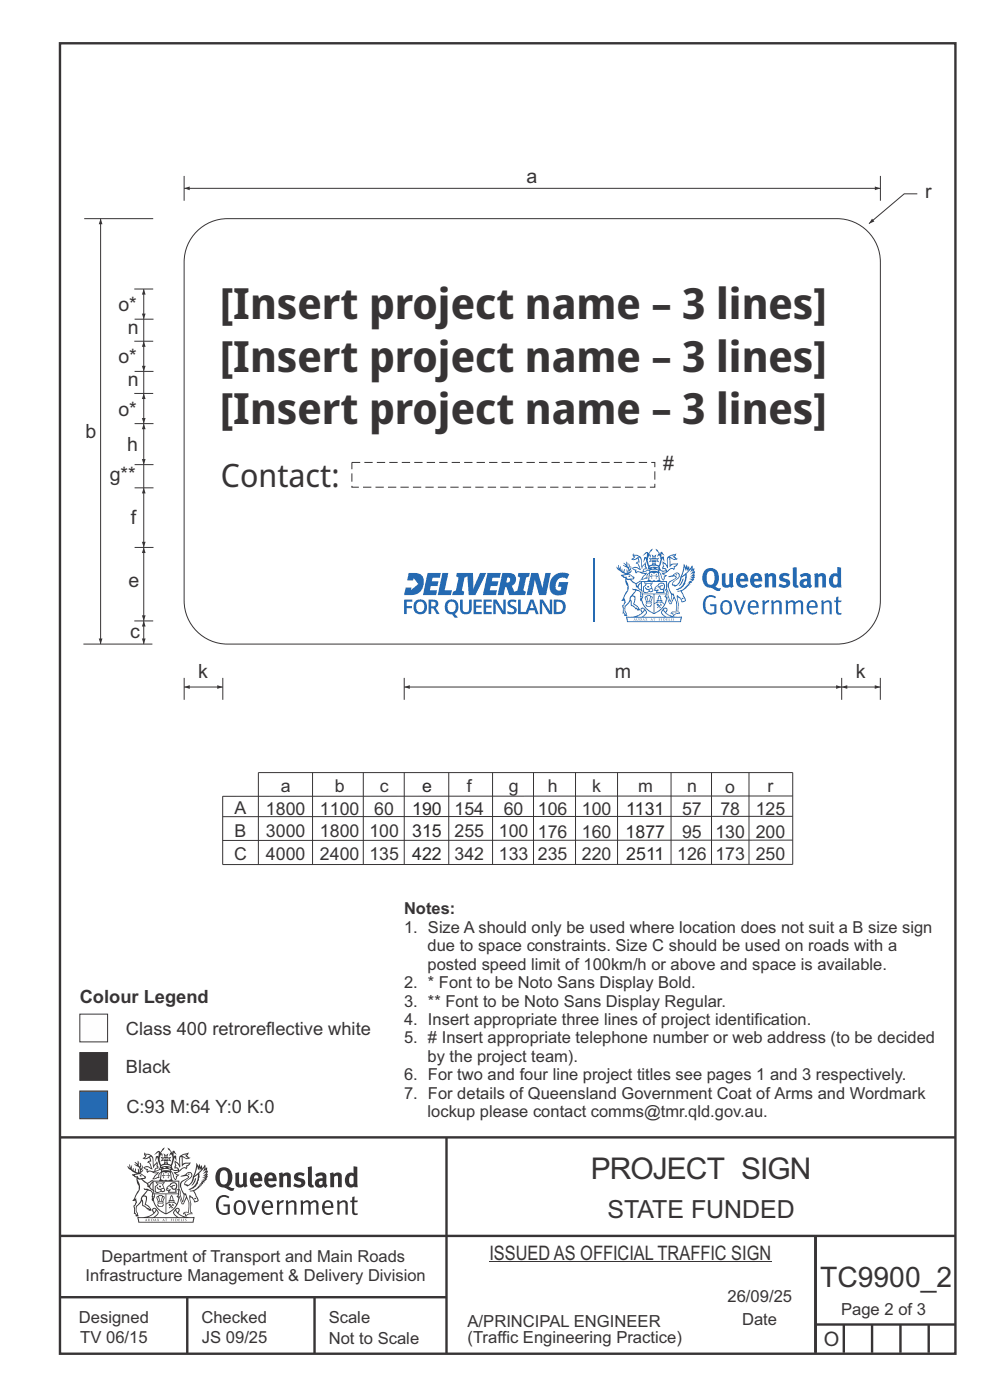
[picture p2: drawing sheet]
<svg xmlns="http://www.w3.org/2000/svg" width="210mm" height="297mm" viewBox="0 0 210 297" stroke-linecap="round" stroke-linejoin="round" font-family="sans-serif">
<g fill="none" stroke="#373435" stroke-width=".51">
<path d="M12.7 9.2h190v278h-190zM12.7 241.3h190M94.7 241.4v45.8M12.7 275.2h82M12.7 262.2h190.1M39.7 275.2v12M66.7 275.2v12M173 262.1v24.9M173 281h29.6M179 281v6M185 281v6M191 281v6"/>
<path d="M197 281v6"/>
</g>
<g fill="#373435">
<path d="M47 248.4a2.55 2.55 0 0 0 0 2.7l.3 .2a.81 .81 0 0 0 1-1v-.5a1.04 1.04 0 0 0-1.1-1.5zM46.3 248.1a1.82 1.82 0 0 1 2.1-.2 1.82 1.82 0 0 1 .9 1.8 2.29 2.29 0 0 1-.8 2l.7 .3h.5l-.2 .6a2.87 2.87 0 0 1-2-.7 2.12 2.12 0 0 1-1.7-3.1z" fill-rule="evenodd"/>
<path d="M49.9 248.9l.8-.2v2a.46 .46 0 0 0 .3 .6 .46 .46 0 0 0 .6-.3v-2.1l.7-.2v2.4l.2 .5-.5 .3-.3-.3a1.02 1.02 0 0 1-1.2 .3 1.02 1.02 0 0 1-.6-1.1z" fill-rule="evenodd"/>
<path d="M54 249.5l-.1 .5h.9a.49 .49 0 0 0-.2-.6 .49 .49 0 0 0-.6 .1zM53.4 249.1a1.34 1.34 0 0 1 1.6-.2 1.34 1.34 0 0 1 .6 1.5v.2h-1.7a.77 .77 0 0 0 .5 .8 .77 .77 0 0 0 .9-.4l.3 .5a1.59 1.59 0 0 1-2 .2 1.59 1.59 0 0 1-.5-2.1z" fill-rule="evenodd"/>
<path d="M57 249.5l-.1 .5h1a.49 .49 0 0 0-.2-.6 .49 .49 0 0 0-.7 .1zM56.4 249.1a1.34 1.34 0 0 1 1.6-.2 1.34 1.34 0 0 1 .7 1.5v.2h-1.8a.77 .77 0 0 0 .5 .8 .77 .77 0 0 0 .9-.4l.4 .5a1.59 1.59 0 0 1-2.1 .2 1.59 1.59 0 0 1-.5-2.1z" fill-rule="evenodd"/>
<path d="M59.2 248.9l.7-.2 .1 .4a.95 .95 0 0 1 1-.3 .95 .95 0 0 1 .7 .8v2.3h-.8v-2.3a.46 .46 0 0 0-.8 .1v2.2h-.8z" fill-rule="evenodd"/>
<path d="M62.6 249.1a1.75 1.75 0 0 1 2-.1l-.2 .5-.6-.2a.43 .43 0 0 0-.6 .3l.4 .3a1.04 1.04 0 0 1 1.2 1.1 1.04 1.04 0 0 1-1.4 1l-1.2-.4 .3-.6 1 .4 .4-.4a.88 .88 0 0 0-1-.5l-.4-.2-.1-.4z" fill-rule="evenodd"/>
<path d="M65.3 247.6l.8-.2 .1 3.8 .3 .2 .1 .4a.88 .88 0 0 1-1 0 .88 .88 0 0 1-.3-1z" fill-rule="evenodd"/>
<path d="M67.8 250.6a.43 .43 0 0 0-.1 .7 .43 .43 0 0 0 .7-.1v-.7zM66.8 249.1a1.7 1.7 0 0 1 2.4 .1v1.9l.3 .4-.4 .5-.5-.4a1.03 1.03 0 0 1-1.7-.1 1.03 1.03 0 0 1 .8-1.5h.7v-.4a.8 .8 0 0 0-1.2 .1z" fill-rule="evenodd"/>
<path d="M70 248.9l.7-.2 .1 .4a.95 .95 0 0 1 1-.3 .95 .95 0 0 1 .7 .8v2.3h-.8v-2.3a.46 .46 0 0 0-.8 .1v2.2h-.8z" fill-rule="evenodd"/>
<path d="M74.3 249.5a1.48 1.48 0 0 0 0 1.7h.5l.2-.1v-1.5l-.3-.2zM75 247.4l.8 .1 .1 4.4h-.7l-.1-.2a1.26 1.26 0 0 1-1.4 0 1.26 1.26 0 0 1-.5-1.3 1.29 1.29 0 0 1 .4-1.4 1.29 1.29 0 0 1 1.4-.1z" fill-rule="evenodd"/>
<path d="M46.4 253.9a1.72 1.72 0 0 1 2.3 0l-.3 .3a1.24 1.24 0 0 0-1.4-.2 1.24 1.24 0 0 0-.6 1.4 1.49 1.49 0 0 0 1.2 1.9l.7-.1v-1.3h-.8l-.1-.4h1.3v1.9a1.93 1.93 0 0 1-2.2 0 1.93 1.93 0 0 1-.7-2.2l.2-.8z" fill-rule="evenodd"/>
<path d="M50.4 255.1a1.65 1.65 0 0 0 .2 2.2 .99 .99 0 0 0 1-1.4 .78 .78 0 0 0-.4-.8 .78 .78 0 0 0-.8 0zM50 254.9a1.33 1.33 0 0 1 1.6-.1 1.33 1.33 0 0 1 .5 1.4 1.31 1.31 0 0 1-1.3 1.6 1.31 1.31 0 0 1-1.2-1.6v-.6z" fill-rule="evenodd"/>
<path d="M52.5 254.7l.4-.1 .9 2.6 .8-2.5h.5l-1.1 3h-.5z" fill-rule="evenodd"/>
<path d="M56.3 255.2l-.2 .7h1.3a.7 .7 0 0 0-.3-.8 .7 .7 0 0 0-.8 .1zM55.9 255a1.22 1.22 0 0 1 1.5-.2 1.22 1.22 0 0 1 .5 1.5h-1.8a.93 .93 0 0 0 .5 1 .93 .93 0 0 0 1.1-.2l.2 .3a1.43 1.43 0 0 1-1.8 .1 1.43 1.43 0 0 1-.6-1.7z" fill-rule="evenodd"/>
<path d="M58.7 254.7l.4-.1 .1 .5 .4-.4 .6-.1-.2 .5a.66 .66 0 0 0-.8 .7v1.9h-.4z" fill-rule="evenodd"/>
<path d="M60.6 254.7l.4-.1 .1 .5a.94 .94 0 0 1 1-.5 .94 .94 0 0 1 .8 .8v2.3h-.5l-.1-2.5a.81 .81 0 0 0-1.2 .3v2.2h-.4z" fill-rule="evenodd"/>
<path d="M63.7 254.7l.5-.1 .1 .5 .4-.3a.78 .78 0 0 1 1.1 .3 .9 .9 0 0 1 1-.5 .9 .9 0 0 1 .8 .8v2.3h-.5l-.1-2.5a.67 .67 0 0 0-1.1 .3v2.2h-.5v-2.4l-.4-.3-.7 .4v2.3h-.5z" fill-rule="evenodd"/>
<path d="M69 255.2l-.1 .7h1.3a.7 .7 0 0 0-.3-.8 .7 .7 0 0 0-.9 .1zM68.7 255a1.22 1.22 0 0 1 1.5-.2 1.22 1.22 0 0 1 .5 1.5h-1.8a.93 .93 0 0 0 .4 1 .93 .93 0 0 0 1.2-.2l.1 .3a1.44 1.44 0 0 1-1.7 .1 1.44 1.44 0 0 1-.6-1.7z" fill-rule="evenodd"/>
<path d="M71.4 254.7l.5-.1 .1 .5a.94 .94 0 0 1 1-.5 .94 .94 0 0 1 .8 .8v2.3h-.5l-.1-2.5a.81 .81 0 0 0-1.2 .3v2.2h-.4z" fill-rule="evenodd"/>
<path d="M74.7 253.9l.5-.1v.9h.7l-.1 .3h-.6v2.2l.1 .2h.5l.1 .3a.75 .75 0 0 1-1.2-.6v-2.1h-.4v-.3h.4z" fill-rule="evenodd"/>
<path d="M30.8 244.9l1.1 .3-.9 .5h-.4l.6-.5zM31.8 245.4h.2a2.44 2.44 0 0 1 .4 1.9l.1 .5 .7-1-.1 .6 .3 .3a.57 .57 0 0 0-.6 .7l-1-.1-.5 .2 .2-.5-.8-.3 .7-.1 .9 .5 .1-.1-.6-1.3-.2-.2h.5zM30.7 244.4l-.1 .5 .2 .4-.6 .4a1.04 1.04 0 0 0 1.4-.1l.2 .6-.3 .1-.2 .4a.94 .94 0 0 1 .8 1.1l-.2-.1a1.16 1.16 0 0 0-1.5-.1l.3 .4 .4 .2 .1 .5 .2 .1 .1-.2a.94 .94 0 0 1 1.1 .2l.8 .1-1.2 1.2a1.13 1.13 0 0 0 1.2-.2l.4-.1-.1-.4 .5-.8a.83 .83 0 0 0-.6 1.1l-.3-.1-.7 .4 1.1-1.4-.5 .1-.5-.1 1.3-.5-.1-.1-.9 .4v-.3l.2-.2 .3 .1 .1-.3-.2-.4v-.6l-.1-.4-.7 1v-.7a1.42 1.42 0 0 0-1.6-1.8z" fill-rule="evenodd"/>
<path d="M38.5 245.2l.5-.2 .7-.1-.6 .3 .8 .5h-.3zM38.3 245.5l.2-.1 .1 2a1.69 1.69 0 0 1 1.6-.6l-.8 .5 .1 .5a1.1 1.1 0 0 0-1.5 .6l-.1-.5-.2-.2h-.5l.3-.4-.3-.7a1.42 1.42 0 0 1 .8 1.1l.2-.1zM37.1 246.2l.1 1-.2 .3 .1 .4h.5l.1 .2a.96 .96 0 0 1-1.1-.1l-.1 .1a1.06 1.06 0 0 0 1.3 .2v.1a.72 .72 0 0 1-1 .2l.3 .5 .6 .2-.4 .2-.1 .6-.2-.3-.4-1.1-.4-.4 .4 .9a1.54 1.54 0 0 0 .7 1.2l.2-.3a.58 .58 0 0 1 .4-.8l.2-.1h-.3l-.5-.3 .9-.5a.93 .93 0 0 1 1.2-.5v.2l.2-.2 .1-.5a.99 .99 0 0 0 .7-.8l-1.3 .1-.3 .2-.1-1.4 .9 .4 .9-.3h-.4l-.5-.4 .4-.7-.6 .2a1.46 1.46 0 0 0-1.4 2.1v.4l-.2-.4z" fill-rule="evenodd"/>
<path d="M35.6 248.9l.2 .1-.1 .3 .4 .1h-.4v.6l-.1-.6h-.3l.3-.1z" fill-rule="evenodd"/>
<path d="M34.6 248.9l.2 .1v.3l.3 .1h-.3l-.1 .6v-.6h-.4l.4-.1z" fill-rule="evenodd"/>
<path d="M34.3 248.8a.57 .57 0 0 1 .9 .2 .57 .57 0 0 1 .9-.2l.2 1.4h-.2a.57 .57 0 0 1-.9 0 .69 .69 0 0 1-1.1 0zM34.2 248.1l-.3 2.1-.2 .4h3l-.2-.4-.3-2.1h-.2v.2l-.8-.1-.8 .1v-.2z" fill-rule="evenodd"/>
<path d="M34.2 252.4a.3 .3 0 0 0 .6 0 .3 .3 0 0 0-.6 0zM33.3 250.9l.3 .3-.3 .4a.79 .79 0 0 0 0 1.3l.8-.2-.1-.3a.55 .55 0 0 1-.7-.6l.1-.1 .2 .3 .3 .2 .8-.2-.4-.7 .4-.4-.7 .2zM33 250.7l1.1 .2 .9-.2-.4 .6 .4 1.2a.56 .56 0 0 1-.8 .3l-.2 .1a.73 .73 0 0 1-.9 .1 .73 .73 0 0 1-.3-1v-.4l.6-.4z" fill-rule="evenodd"/>
<path d="M35.6 251.8l.7-.4a.58 .58 0 0 1 1-.1 .58 .58 0 0 1-.4 .9l-.3-.3a.43 .43 0 0 1 .6-.4 .57 .57 0 0 0-.8 .2l-.2-.1-.3 .1 .4 .2a.55 .55 0 0 0 .9 .4v.5h-1.3l.3-.4-.1-.1-.6 .1 .2-.3-.2-.1zM35.4 251.8l-.1 .2a.39 .39 0 0 0 .2 .6h.3l-.2 .4h1.9l-.1-.8a.86 .86 0 0 0-.1-1.3 .86 .86 0 0 0-1.3 .4z" fill-rule="evenodd"/>
<path d="M36 254.8h.8v.2h-.8zM36.4 253.8l.2 .8h-.4zM36.4 253.5l-.3 .5-.1 .6h-.2v.4l-.7 .4 .2 .1a1.48 1.48 0 0 1 2.1 .2l.2-.1-.6-.5v-.5h-.2l-.1-.6z" fill-rule="evenodd"/>
<path d="M35.8 255.4l.4 .1 .1 .3 .3-.2-.2-.2a.38 .38 0 0 1 .5 .5l-.2-.2-.3 .2 .3 .2-.3 .3-.1-.4-.4 .4-.1-.2 .4-.3-.1-.1-.2 .1z" fill-rule="evenodd"/>
<path d="M34.5 254h.2v.2l-.2 .6h-.2zM33.6 255.3h.9v.2a.55 .55 0 0 1-.8 .4v-.2l-.2-.1zM33.4 254h.2l.2 .8h-.2zM33.6 255l.8-.1 .1 .2h-.8zM33.8 253.7h.5l-.2 1.1h-.1zM33.3 253.8l-.1 .3 .3 1.1a.48 .48 0 0 0-.1 .6 .48 .48 0 0 0 .5 .2h.5a.49 .49 0 0 0 .2-.8l.3-1.1-.1-.3a1.42 1.42 0 0 0-1.5 0z" fill-rule="evenodd"/>
<path d="M33.7 251.5l.4 .1 .1 .3h-.3z" fill-rule="evenodd"/>
<path d="M41.3 250.1l.3-.2-.2 .8-.6 .8h-.2l.5-.7z" fill-rule="evenodd"/>
<path d="M39.7 249l.3-.2 .5 .2a.88 .88 0 0 1-.6 1.1 1.22 1.22 0 0 0-.8 1.3l.5 .2a.72 .72 0 0 0 .9-.4l.5-.8 .2-.6 .8-.6v.2a2.85 2.85 0 0 1-2 2.9l.1 .1a2.13 2.13 0 0 0 1.9-1.5v-.3a2.01 2.01 0 0 0 .3-1.7l1.1-1.3-.4 1 .7-.5-.7 1 .8-.4-.8 .8 .7-.2-.9 .6 .8-.1-.8 .4h.7l-.8 .3 .3 .2h-.4l.2 .3h-.4l.2 .3h-.4l.1 .2h-.1a2.16 2.16 0 0 1-2 1.1l.1 .2 .4-.1a.76 .76 0 0 1 .7 .8l.5 1.2-.6 .2a1.45 1.45 0 0 0-1.1-1.3l.2 1.8-.1 1.8 .4 .3a1.07 1.07 0 0 0-1.2 .4v-.3l-.5-.2a.87 .87 0 0 1 1.1-.1v-.7a4.4 4.4 0 0 0-.6-3.1l-.1-.3h-.2a2.16 2.16 0 0 1-.7-2.2l.3-.4 1.2-.7a.55 .55 0 0 0-.4-.8zM37.8 252.4a.76 .76 0 0 1 .3 1.1l.6 1.6 .4-1.7 .2 .1a.61 .61 0 0 1-.1 .9l-.3 .8-.2 .1-.7-1.6-.3 .1a1.18 1.18 0 0 0 .1-1.4zM41.8 247.5l.2 .7 .3-.5v.6l.4-.5a1.9 1.9 0 0 1-1.2 1.4l-.3 .3zM38.2 249.6l1.4-.2 .2 .2v.3l-.5 .2a1.26 1.26 0 0 0-.9 1.9l.2 .7a1.84 1.84 0 0 1 .1 2.1l-.4-1.4a.96 .96 0 0 0-.4-1.2l-.4 .2a.78 .78 0 0 1 0 1.3l.1 .3h.4l.4 1.1a.38 .38 0 0 0 .2 .4 .38 .38 0 0 0 .4-.1l.6-1.2a2.94 2.94 0 0 1 .4 2.5l-.1 .4h-.8l-.3 .4v.2l.4-.1 .1 .4 .2 .1a1.02 1.02 0 0 1 1.3-.5v-.4l-.3-.1 .1-1.8-.3-1.3h.1a1.14 1.14 0 0 1 .8 1 .63 .63 0 0 0 .8-.2 .63 .63 0 0 0-.2-.9l-.6-1.2 .9-.6 .2-.4h.3l-.1-.2h.4l-.1-.3h.3l-.1-.3 .5-.1-.2-.2 .6-.4v-.2h-.2l.4-.5h-.3l.3-.5-.4 .1 .4-.5v-.3l-.3 .2 .2-.7-.1-.2-.4 .3v-.8l-.6 .8-.2-.8-.2 .5-.3-.7-.1 .6-.5-.8-.1 1.4-.6 1.8a1.81 1.81 0 0 1-1 1.5l-.6-.2a1.75 1.75 0 0 1 1.1-1.2 .75 .75 0 0 0 .1-1.3 .75 .75 0 0 0-1.2 .4z" fill-rule="evenodd"/>
<path d="M41.2 254.1h.3l.2 .2-.4 .1z" fill-rule="evenodd"/>
<path d="M29.4 258.4h11.6l-.1 .8h-11.4zM31.3 258.2l.5-.1a2.48 2.48 0 0 0 1.4-1.3l.3 .5-.5 .6-.5 .3zM32.5 256.6l.3-.2 .2 .1-.3 .7zM37.2 256.8a2.65 2.65 0 0 0 1.8 1.4h-1.1l-.5-.3-.5-.6zM37.4 256.5l.2-.1 .3 .2-.3 .6zM29.2 258.2l.1 1.2h11.8l.2-1.1-.2-.1a4.1 4.1 0 0 1-3.3-.9l.3-.4-.1-.6a1.06 1.06 0 0 0-1.3 1l.2 .4 .6 .5h-4.7l.3-.1a.84 .84 0 0 0 .6-.8 .84 .84 0 0 0-.5-.8l-.3-.2h-.5l-.1 .6 .3 .4a4.2 4.2 0 0 1-3.4 .9z" fill-rule="evenodd"/>
<path d="M31 258.7l.1 .2h-.2zM31 258.5l-.3 .6 .4-.2 .2 .2z" fill-rule="evenodd"/>
<path d="M31.3 258.6h.3v.4a.25 .25 0 0 0 .2-.1 .25 .25 0 0 0-.1-.3h.1a.29 .29 0 0 1 0 .4 .29 .29 0 0 1-.4 0 .29 .29 0 0 1 0-.4z" fill-rule="evenodd"/>
<path d="M32.2 258.6a.22 .22 0 0 1 .3 .2 .22 .22 0 0 1-.3 .2zM32 258.6l.1 .4a.33 .33 0 0 0 .4 0 .33 .33 0 0 0 0-.4 .33 .33 0 0 0-.5 0z" fill-rule="evenodd"/>
<path d="M32.9 258.7l.1 .2h-.2zM32.9 258.5l-.2 .6 .3-.2 .2 .2z" fill-rule="evenodd"/>
<path d="M33.3 258.6h.2l.1 .1 .2-.1-.2 .2 .2 .3-.3-.3-.1 .3h-.1l.2-.3z" fill-rule="evenodd"/>
<path d="M34.7 258.7l.1 .2h-.2zM34.7 258.5l-.3 .6 .4-.2 .2 .2z" fill-rule="evenodd"/>
<path d="M35 258.5h.5l-.2 .1v.5h-.2l.1-.5z" fill-rule="evenodd"/>
<path d="M36.2 258.6l.3-.1-.1 .1v.2h.1h-.1v.3h-.2z" fill-rule="evenodd"/>
<path d="M36.7 258.6h.2v.5h-.2z" fill-rule="evenodd"/>
<path d="M37.3 258.6a.22 .22 0 0 1 .3 .2 .22 .22 0 0 1-.3 .2zM37.1 258.6v.4a.33 .33 0 0 0 .5 0 .33 .33 0 0 0 0-.4 .33 .33 0 0 0-.5 0z" fill-rule="evenodd"/>
<path d="M37.8 258.6l.4-.1-.2 .1v.2h.1h-.1v.2l.2 .1h-.4z" fill-rule="evenodd"/>
<path d="M38.4 258.6h.2l-.1 .4 .2 .1h-.3z" fill-rule="evenodd"/>
<path d="M38.9 258.6h.2v.5h-.2z" fill-rule="evenodd"/>
<path d="M39.3 258.6h.2h-.1l.2 .3-.2 .2-.1-.1v-.1l.2 .1z" fill-rule="evenodd"/>
<path d="M34.2 247.4a1.51 1.51 0 0 1 2 .2 2.67 2.67 0 0 0-2.1 0zM35.7 247.6l.4 .1 .1 .3-.4-.1zM34.6 247.6h.5l.1 .2h-.4zM34 247.8l.3 .2h-.3zM34.9 246.9l.3-.2 .3 .2zM34.9 245.6l.2 .1v.3h-.2zM35 245.1l.2 .2 .2-.2-.1 .3h-.2zM35.1 246.3h.2l.1 .4-.2-.2-.2 .2zM35.3 245.7l.2-.1v.4h-.2zM34.4 245.7h.3l.1 .3-.4 .1 .2-.2zM35.7 245.7h.3l-.2 .2 .2 .2-.4-.1zM32.7 244.9l1-.5-.1 1-.2-.2-.3 .2-.3 1.1 .5-1 .3 .9a1.84 1.84 0 0 1 .2 1.7l.4 .1a2.48 2.48 0 0 1 2.2 0l.2-.2-.2-.7 .7-1.8 .4 .7-.2-1-.2-.1-.2 .3v-.9l.6 .4-.6-.8-.3 .1-.1 .4-.5-.9-.5-.3 .2 .5 .6 .5-.5 .8 .4-.4a2.06 2.06 0 0 1 0 2.3l-.5-.2-.2-.6 .1-.1 .8 .2-.4-.5 .4-.5-.7 .2-.2-.2 .2-.7-.5 .4-.5-.4 .2 .7-.2 .2-.7-.2 .4 .5-.4 .5 .8-.2 .1 .1-.2 .6-.5 .2a2.02 2.02 0 0 1 0-2.2l.3 .5-.1-.7-.3-.1 .8-1.2-.4 .3-.5 .8-.2-.3a.8 .8 0 0 0-.8 .5z" fill-rule="evenodd"/>
<path d="M29.2 250.1l.3 .1a.61 .61 0 0 1 .8 .4l.3 .2a.8 .8 0 0 1 .6 1l.4 .1 .5 .5a1 1 0 0 1 .5 1.1l-.1 .7v-.5h-.1a.96 .96 0 0 0-.8-1.3l-.2-.2h-.7l-.1-.1-.1 .1 .1 .3h.6l-1.2 1.3-.2 1-.4 .6a1.33 1.33 0 0 0-.5 1.8l.2 .5a1.26 1.26 0 0 1-.5-1.5l-.1-.3a1.56 1.56 0 0 0 .4-1.7l-.3 .2 .2-.5a3.2 3.2 0 0 0 .7-3zM30.4 253.9h.4a2.06 2.06 0 0 1-.1 1.6l.7 .5 .4 .4-.6-.1-.8-.6-.1-.9a.51 .51 0 0 1 .1-.9zM28.6 249.3a1.52 1.52 0 0 1 2.1 .5l-1.1 .2-.2-.1-.1-.4h-.5zM27.5 247v.8l-.3-.4h-.1a3.1 3.1 0 0 0 1.9 1.6l-1 .1 .5 .6 .5 .1 .1 1.1a1.84 1.84 0 0 1-.3 2.5l-.4 .9-.3 .4 .2 .1 .4-.1 .1 .4-.2 .5-.3 .2 .1 1.7h.2l.3 .5 .1 .1 .4-.1-.1-.5a1.3 1.3 0 0 1-.1-1.7l.9-1 .1 1.1 .6 .2 .5 .5 .1-.1 .2 .3h.5a1.85 1.85 0 0 0-1.2-1.4l.1-.3a1.39 1.39 0 0 0 0-1.4l-.5-.1 .5-.5a.66 .66 0 0 1 .9-.4 .66 .66 0 0 1 .3 .9l-.1 .4 .2-.1v.2l-.1 .3 .2 .5 .1-.3a2.24 2.24 0 0 0 .1-2.2 .73 .73 0 0 1-.7-.7 .73 .73 0 0 1 .6-.7v-.2a.94 .94 0 0 0-.9 .8 .48 .48 0 0 1-.1-.6 .48 .48 0 0 1 .5-.2l.5-.3a.51 .51 0 0 0-.8 .2l-.5 .2-1-.8h.6l.2-.5-1.2-.7 .5-.5v-.3l-.5 .4 .1-.2a.69 .69 0 0 0 .2-1v.4l-.2 .3v-1.1l-.3-.2 .1 .6-.1 .2-.4-1.3v.7l-.6-.4 .5 .7-.6-.2 .3 .3a1 1 0 0 1 .7 1.4l-.2-.8v.9l-.5-.2v-.8l-.2 .7-.2-.1-.1-.6-.2 .4-.2-.2 .1-.7-.2 .5z" fill-rule="evenodd"/>
<path d="M29.6 249.4l.2-.1 .3 .2z" fill-rule="evenodd"/>
<path d="M32.4 250.5h5.6v2l-.2-.1v-1.7h-5.2v2.5h5.2v-.8l.1 .2-.1 1.1v-.3h-2.5v4a4.1 4.1 0 0 0 2.6-3.6l.1-.1a4 4 0 0 1-2.8 3.9 4.2 4.2 0 0 1-2.8-4.7l.1 1.2 .1-.1a3.8 3.8 0 0 0 2.5 3.4v-4h-2.5l-.2-.9z" fill-rule="evenodd"/>
<circle cx="40" cy="249.1" r=".17"/>
</g>
<g fill="none" stroke="#373435" stroke-width=".21">
<path d="M47.2 168.9v14.5h121v-19.5h-113.4v19.5M66.3 163.9v19.5M77.1 163.9v19.5M85.7 163.9v19.5M95.2 163.9v19.5M104.5 163.9v19.5M113.2 163.9v19.5M122.1 163.9v19.5M131 163.9v19.5M142.3 163.9v19.5M150.9 163.9v19.5M158.9 163.9v19.5"/>
<path d="M168.2 178.2l-121 .1M168.2 168.9h-121M168.2 173.2l-121 .1"/>
</g>
<path d="M16.9 223.3h5.9v5.9h-5.9z" fill-rule="evenodd" fill="#373435" stroke="#373435" stroke-width=".21"/>
<path d="M16.9 215.1h5.9v5.9h-5.9z" fill-rule="evenodd" fill="#fefefe" stroke="#373435" stroke-width=".21"/>
<path d="M16.9 231.4h5.9v5.9h-5.9z" fill="#256ab2" stroke="#373435" stroke-width=".21"/>
<path d="M41.8 49.1a9.2 9.2 0 0 1 6.5-2.7h129.2a9.2 9.2 0 0 1 9.2 9.2v71.8a9.2 9.2 0 0 1-9.2 9.2h-129.2a9.2 9.2 0 0 1-9.2-9.2v-71.8a9.2 9.2 0 0 1 2.7-6.5z" fill="none" stroke="#373435" stroke-width=".21"/>
<g fill="#256ab2">
<path d="M153.1 121.7l.8-.2v2a.45 .45 0 0 0 .2 .6 .45 .45 0 0 0 .6-.3v-2.1l.8-.2v2.3l.2 .6-.6 .3-.2-.3a1 1 0 0 1-1.2 .3 1 1 0 0 1-.6-1.1z"/>
<path d="M162.1 121.7l.7-.2 .2 .4a.93 .93 0 0 1 1-.3 .93 .93 0 0 1 .6 .8v2.2h-.8v-2.2l-.2-.2-.6 .3v2.1h-.8z"/>
<path d="M165.5 121.9a1.71 1.71 0 0 1 2-.1l-.3 .5-.5-.1a.42 .42 0 0 0-.6 .2l.4 .3a1.02 1.02 0 0 1 1.1 1.1 1.02 1.02 0 0 1-1.3 .9l-1.2-.3 .3-.6 1 .3 .4-.3a.86 .86 0 0 0-1-.5l-.4-.2-.1-.4z"/>
<path d="M168.1 120.5l.8-.2 .1 3.7 .3 .1 .1 .5a.86 .86 0 0 1-.9-.1 .86 .86 0 0 1-.3-.9z"/>
<path d="M172.7 121.7l.7-.2 .1 .4a.93 .93 0 0 1 1-.3 .93 .93 0 0 1 .7 .8v2.2h-.8v-2.2l-.3-.2-.5 .3v2.1h-.8z"/>
<path d="M149.7 126.6a1.68 1.68 0 0 1 2.2 0l-.2 .3a1.21 1.21 0 0 0-1.5-.1 1.21 1.21 0 0 0-.6 1.3 1.45 1.45 0 0 0 1.3 1.9l.6-.2v-1.2h-.8l-.1-.4h1.4v1.9a1.89 1.89 0 0 1-2.3-.1 1.89 1.89 0 0 1-.6-2.1l.2-.7z"/>
<path d="M155.6 127.4l.5-.1 .8 2.5 .8-2.4h.5l-1.1 2.9h-.4z"/>
<path d="M161.7 127.4l.4-.1 .1 .5 .4-.4 .6-.1-.2 .5a.64 .64 0 0 0-.8 .7v1.8h-.4z"/>
<path d="M163.5 127.4l.5-.1 .1 .5a.92 .92 0 0 1 1-.5 .92 .92 0 0 1 .7 .8v2.2h-.5l-.1-2.4a.79 .79 0 0 0-1.1 .2v2.2h-.5z"/>
<path d="M166.6 127.4l.4-.1 .2 .5 .3-.3a.76 .76 0 0 1 1.2 .3 .88 .88 0 0 1 .9-.5 .88 .88 0 0 1 .8 .8v2.2h-.5l-.1-2.4a.66 .66 0 0 0-1.1 .3v2.1h-.4v-2.3l-.4-.3-.8 .4v2.2h-.4z"/>
<path d="M174.2 127.4l.4-.1 .1 .5a.92 .92 0 0 1 1-.5 .92 .92 0 0 1 .7 .8v2.2h-.4l-.1-2.4a.79 .79 0 0 0-1.2 .2v2.2h-.4z"/>
<path d="M177.4 126.7l.5-.2-.1 .9h.7l-.1 .3h-.6v2.2l.1 .1h.6v.3a.74 .74 0 0 1-1.2-.6v-2h-.3v-.3h.3z"/>
<path d="M139.1 121.8h.2v.4h.3l-.3 .1-.1 .5v-.6h-.4l.4-.1z"/>
<path d="M138.2 121.8h.2l-.1 .3 .3 .1h-.3v.6l-.1-.5-.3-.1h.3z"/>
<path d="M135 131.2h.2v.4a.24 .24 0 0 0 .2-.1 .24 .24 0 0 0-.1-.3h.1a.28 .28 0 0 1 0 .4 .28 .28 0 0 1-.4 0 .28 .28 0 0 1 0-.4z"/>
<path d="M136.9 131.2h.2v.2l.2-.2-.2 .2 .2 .3-.2-.2-.2 .2 .2-.3z"/>
<path d="M138.6 131.2h.4h-.2l.1 .5h-.2v-.5z"/>
<path d="M139.7 131.2h.3h-.1v.2h.1h-.1v.3h-.2z"/>
<path d="M140.2 131.2h.2v.5h-.2z"/>
<path d="M141.3 131.2h.3h-.1v.2h.1h-.1v.2l.1 .1h-.3z"/>
<path d="M141.8 131.2h.2v.4l.1 .1h-.3z"/>
<path d="M142.3 131.2h.2v.5h-.2z"/>
<path d="M142.8 131.2h.2l-.2 .1 .2 .2-.1 .2-.2-.1v-.1l.2 .1z"/>
<path d="M144.7 122.9l.3-.2-.2 .8-.6 .7-.2 .1 .5-.7z"/>
<path d="M143.3 121.9h.3l-.1 .2-.2-.1z"/>
<path d="M144.6 126.8h.3l.1 .3h-.3z"/>
<path d="M133.2 122.3l.3-.2 .2 .3z"/>
<path d="M139.3 128.1h.4l.1 .4 .3-.2-.2-.2a.37 .37 0 0 1 .5 .5l-.2-.2-.3 .2 .3 .2-.3 .3-.1-.4-.4 .3-.1-.1 .4-.3-.1-.2-.2 .1z"/>
<path d="M137.2 124.3h.5v.3a.35 .35 0 0 1-.5-.3z"/>
<path d="M149.6 120.9a2.45 2.45 0 0 0 .4 3.7l.8 .1a2.8 2.8 0 0 0 1.9 .6l.2-.5h-.5l-.7-.4a2.49 2.49 0 0 0 0-3.7 1.8 1.8 0 0 0-2.1 .2zM150.3 121.3a.84 .84 0 0 1 .9 0 .84 .84 0 0 1 .3 .9l.1 .4a1.16 1.16 0 0 1-.9 1.5l-.3-.1a2.25 2.25 0 0 1-.3-2.5z"/>
<path d="M156.5 122a1.61 1.61 0 0 0-.2 1.9 1.61 1.61 0 0 0 1.8 .7l.6-.3-.3-.5a.76 .76 0 0 1-.9 .3 .76 .76 0 0 1-.5-.7h1.7a1.34 1.34 0 0 0-.5-1.6 1.34 1.34 0 0 0-1.7 .2zM157.1 122.3a.47 .47 0 0 1 .6-.1 .47 .47 0 0 1 .2 .6h-.9z"/>
<path d="M159.5 122a1.61 1.61 0 0 0-.2 1.9 1.61 1.61 0 0 0 1.8 .7l.6-.3-.4-.5a.76 .76 0 0 1-.8 .3 .76 .76 0 0 1-.6-.7h1.8a1.34 1.34 0 0 0-.5-1.6 1.34 1.34 0 0 0-1.7 .2zM160.1 122.3a.47 .47 0 0 1 .6-.1 .47 .47 0 0 1 .2 .6h-.9z"/>
<path d="M169.7 122l.3 .5 .3-.1a.62 .62 0 0 1 .9 0v.4a1.15 1.15 0 0 0-1.3 .3 1.15 1.15 0 0 0 0 1.4l.7 .2 .8-.3 .4 .4 .5-.5-.3-.4v-1.3a1 1 0 0 0-.5-1 1 1 0 0 0-1.1 0zM170.6 123.4l.6-.1v.7a.42 .42 0 0 1-.7 .1 .42 .42 0 0 1 .1-.7z"/>
<path d="M177.6 120.3l.1 1.5a1.26 1.26 0 0 0-1.4 .1 1.26 1.26 0 0 0-.5 1.3 1.24 1.24 0 0 0 .6 1.3 1.24 1.24 0 0 0 1.4 0v.1h.7l-.1-4.2zM177 122.3l.4-.1 .2 .2v1.4l-.2 .2a.48 .48 0 0 1-.7-.4 1.45 1.45 0 0 1 .3-1.3z"/>
<path d="M153.2 127.6a1.65 1.65 0 0 0 .8 2.8 1.62 1.62 0 0 0 1-2.6l-.2-.2a1.25 1.25 0 0 0-1.6 0zM153.5 127.8a.86 .86 0 0 1 1.1 .1 .86 .86 0 0 1 .2 1 .77 .77 0 0 1-.6 1.1 .77 .77 0 0 1-.9-.8v-1z"/>
<path d="M158.9 127.7a1.79 1.79 0 0 0 .5 2.6h1l.5-.3-.2-.3a.91 .91 0 0 1-1.1 .2 .91 .91 0 0 1-.5-1h1.8a1.19 1.19 0 0 0-.5-1.4 1.19 1.19 0 0 0-1.5 .2zM159.3 127.9a.68 .68 0 0 1 .9-.1 .68 .68 0 0 1 .3 .8h-1.4z"/>
<path d="M171.4 127.7a1.79 1.79 0 0 0 .5 2.6h1l.5-.3-.2-.3a.91 .91 0 0 1-1.1 .2 .91 .91 0 0 1-.5-1h1.9a1.19 1.19 0 0 0-.5-1.4 1.19 1.19 0 0 0-1.6 .2zM171.8 127.9a.68 .68 0 0 1 .9-.1 .68 .68 0 0 1 .3 .8h-1.4z"/>
<path d="M132.8 130.8l.2 1.2h11.5l.1-1.2a4.3 4.3 0 0 1-3.3-.8l.3-.4-.1-.6a1.04 1.04 0 0 0-1.3 .9l.2 .4 .6 .6h-4.6l.3-.2a.82 .82 0 0 0 .5-.7 .82 .82 0 0 0-.4-.8l-.3-.3-.5 .1-.1 .6 .3 .4a4.3 4.3 0 0 1-3.4 .8zM140.9 129.2l.2-.1 .3 .1-.3 .6zM140.7 129.4a2.59 2.59 0 0 0 1.8 1.5h-1.1l-.5-.3-.5-.6zM136.1 129.2l.3-.1 .2 .1-.3 .6zM135 130.9l.4-.2a2.42 2.42 0 0 0 1.4-1.3l.2 .6-.5 .6-.4 .3zM133 131h11.4l-.1 .8h-11.1z"/>
<path d="M134.6 131.2l-.2 .5 .3-.2 .2 .2zM134.6 131.3l.1 .2h-.2z"/>
<path d="M135.6 131.2l.1 .5a.32 .32 0 0 0 .4-.1 .32 .32 0 0 0 0-.4 .32 .32 0 0 0-.5 0zM135.8 131.2a.21 .21 0 0 1 .3 .2 .21 .21 0 0 1-.3 .2z"/>
<path d="M136.5 131.2l-.2 .5 .3-.2 .2 .2zM136.5 131.3l.1 .2h-.2z"/>
<path d="M138.2 131.2l-.2 .5 .3-.2 .2 .2zM138.2 131.3l.1 .2h-.2z"/>
<path d="M140.6 131.2v.5a.32 .32 0 0 0 .5-.1 .32 .32 0 0 0-.1-.4 .32 .32 0 0 0-.4 0zM140.8 131.2a.21 .21 0 0 1 .3 .2 .21 .21 0 0 1-.3 .2z"/>
<path d="M131.2 119.8v.9l-.4-.5a2.43 2.43 0 0 0 1.6 1.5l.3 .1-1 .1 .5 .6 .4 .1 .1 1.1a1.67 1.67 0 0 1-.1 2.2l-.5 1.1-.4 .4 .3 .1 .4-.1 .1 .4-.2 .5-.3 .2 .1 1.7h.3l.1 .5h.4l.2-.1-.2-.6a1.23 1.23 0 0 1 .3-1.8l.5-.7 .2 1 .5 .3 .5 .5 .1-.1 .2 .3h.5a1.81 1.81 0 0 0-1.2-1.4l.3-.7v-.9l-.6-.1 .6-.9a.6 .6 0 0 1 .7-.1 .6 .6 0 0 1 .3 .6l-.1 .7h.2v.1l-.1 .3 .1 .5 .1-.2a4.1 4.1 0 0 0 2.8 2.8 4 4 0 0 0 2.7-3.4l.3 1a.37 .37 0 0 0 .2 .3 .37 .37 0 0 0 .5 0l.5-1.2a2.87 2.87 0 0 1 .4 2.5l-.1 .4h-.9l-.1 .5h.4l.1 .3 .2 .1 .2-.3 1-.1v-.4l-.3-.2 .1-1.7-.3-1.3 .4 .1 .5 1a.64 .64 0 0 0 .8-.3 .64 .64 0 0 0-.2-.8l-.6-1.3 1.3-.9v-.2l.3-.1-.1-.2h.4l-.2-.3 .5-.1-.2-.2 .6-.4 .1-.2h-.3l.4-.5-.2 .1 .2-.6-.3 .2 .3-.5v-.3l-.3 .1 .2-.6-.1-.2-.3 .3-.1-.9-.6 .9-.1-.8-.2 .5-.3-.7-.1 .6-.5-.8-.1 1.3-.9 2.6-.7 .7-.6-.2a1.71 1.71 0 0 1 1.2-1.2 .73 .73 0 0 0 0-1.3 .73 .73 0 0 0-1.1 .5l-1.1 .4h1.5v.3l-.7 .4a1.12 1.12 0 0 0-.7 1.7l.2 .7a1.8 1.8 0 0 1 .2 2l-.4-1.3a.94 .94 0 0 0-.3-1.2v-1.7h-1.4l-.1-.3-.2-1.6 .6 1.5 .3 .3 .2-.3a.57 .57 0 0 1 .5-.7l.1-.2h-.3l-.5-.3 .7-.2 .9-.8h.5v.2l.3-.1v-.5l.7-.5v-.3l-1.3 .1-.3 .2v-1.4l.8 .4 .9-.3h-.4l-.4-.4 .4-.7-.7 .2a1.43 1.43 0 0 0-1.3 2.1v.3l-.2-.4-.7-.5 .1 1-.2 .5v.2l.5-.1 .2 .2-.2 .1a.78 .78 0 0 1-1.1-.8l.7-1.7 .4 .6-.2-1-.4 .2v-.9l.6 .4-.6-.7-.3 .1-.1 .3-.5-.8-.5-.3 .2 .4 .6 .6-.4 .7 .4-.3a1.86 1.86 0 0 1-.1 2.2l-.5-.2-.2-.6 .2-.1 .7 .2-.4-.5 .4-.5-.7 .2-.2-.2 .2-.7-.5 .4-.5-.4 .2 .7-.2 .2-.6-.2 .3 .5-.3 .5 .7-.2 .2 .1-.2 .6-.6 .2a1.97 1.97 0 0 1 .1-2.2l.2 .5v-.6l-.3-.1 .8-1.2-.5 .3-.5 .7-.1-.3a.79 .79 0 0 0-.8 .5l-.3 .2 .9-.5v1l-.2-.2-.4 .2-.2 1 .5-.9 .5 1.5a.93 .93 0 0 1-.9 1.3l.1-.3 .2-.1h.3l.1-.2-.2-.5v-.5l-.2-.4-.6 1-.1-1.2a1.28 1.28 0 0 0-1.5-1.3l-.2-.3-.2 .4 .2 .4-.5 .4 .7 .2 .6-.3 .2 .6-.3 .1-.2 .4h.3l.2 .2 .3 .8-.8-.3-.8 .2 .2 .4 .4 .1 .1 .5 .2 .2 .1-.2a.92 .92 0 0 1 1 .2h.9l-1.2 1.2 .4 .1 1.2-.4v-.6l.3-.3-.2 1.3-.2 .3h-1.2a.52 .52 0 0 0-.8 .2l-.4 .2-1.1-.7 .6-.1 .2-.5-1.1-.6 .4-.5 .1-.4-.5 .5v-.2a.67 .67 0 0 0 .3-1.1l-.1 .5-.2 .2 .1-1-.3-.2 .1 .5-.1 .2-.4-1.2v.7l-.7-.4 .6 .7-.6-.2 .2 .2a.98 .98 0 0 1 .8 1.5l-.2-.8-.1 .8-.4-.2-.1-.7-.2 .6-.2-.1v-.6l-.2 .5-.2-.3 .1-.7-.2 .5zM139.2 118.7l.3-.1-.2 .2 .2 .2-.3-.1zM138 118.6l.2 .1 .1 .2-.3 .1 .1-.2zM145.2 120.3l.2 .8 .2-.5 .1 .6 .3-.5a1.86 1.86 0 0 1-1.1 1.3l-.3 .3zM137.9 121.6a.56 .56 0 0 1 .8 .2 .56 .56 0 0 1 .9-.2l.2 1.4h-.2a.56 .56 0 0 1-.9 0 .68 .68 0 0 1-1 0zM137.9 121l1.1-.1 .5 .1 .1 .2-.9-.1-.8 .1zM138.1 120.5l.5-.1 .1 .2-.4 .1zM139.2 120.5l.5 .1v.3l-.4-.2zM142 118.2l.4-.3 .7-.1-.5 .3 .7 .5h-.3zM141.8 118.4h.2v1.9a1.65 1.65 0 0 1 1.6-.6l-.8 .5 .1 .4-.5-.1-.9 .7-.1-.4-.2-.2-.5-.1 .2-.4-.2-.6a1.39 1.39 0 0 1 .8 1.1l.2-.2zM139.7 121.1l.3-.1a1.06 1.06 0 0 0 1.2 .1v.2a.7 .7 0 0 1-.9 .2l.3 .4 .6 .3-.4 .1-.1 .7zM138.8 118.6l.2-.1v.4h-.2zM138.5 119.8l.2-.2 .3 .2zM138.6 119.2h.2l.1 .4-.2-.2-.2 .2zM138.5 118l.2 .2 .3-.2-.2 .4h-.2zM138.4 118.5l.2 .1 .1 .3h-.3zM137.8 120.3a1.47 1.47 0 0 1 2 .1 2.61 2.61 0 0 0-2.1 0zM137.6 120.7l.2 .1-.2 .1zM134.4 117.8l1.1 .3-.9 .5h-.3l.5-.5zM135.4 118.4l.2-.1 .3 .4 .2 2 .7-1-.1 .6 .2 .3a.55 .55 0 0 0-.5 .7l-1-.1-.5 .1 .2-.4-.8-.3 .7-.1 .9 .4h.1l-.6-1.3-.2-.2 .5-.1zM136.3 121.5l1.1-.5 .3 .1v.4a.83 .83 0 0 0-.5 1.1l-.3-.1-.7 .3 1.1-1.3zM135 123.9l1-.5-.8 1zM135.8 123.9l.2-.1v1.3a.64 .64 0 0 1-.5-.6 .64 .64 0 0 1 .3-.6zM132.3 122.1a1.48 1.48 0 0 1 2 .6l-1 .1-.2-.1-.2-.4-.4 .1zM134 126.6h.4a2.01 2.01 0 0 1-.1 1.6l.8 .5 .3 .4-.6-.1-.8-.7v-.8a.5 .5 0 0 1 0-.9zM132.9 122.9l.2 .2a.59 .59 0 0 1 .9 .3l.2 .2a.78 .78 0 0 1 .7 1l.3 .1 .4 .4a1.12 1.12 0 0 1 .6 1.2l-.1 .6-.1-1.2-.2-.3-.8-.4h-.6l-.2-.2-.1 .1 .2 .3h.5l-1.1 1.4a2.45 2.45 0 0 1-1.2 1.9v1.2l.3 .6a1.23 1.23 0 0 1-.5-1.4l-.1-.3a1.52 1.52 0 0 0 .4-1.7l-.3 .2 .2-.5a3.1 3.1 0 0 0 .6-2.9zM136.4 126.1h2.2v3.9a3.8 3.8 0 0 1-2.4-2.9l.2-.6zM136.2 123.5h5.1v1.5l-.3 .2 .3 .3v.4h-5l-.1-.7zM138.8 128.2a1.44 1.44 0 0 1 2.1 .1 4.1 4.1 0 0 1-2.1 1.7zM139.5 127.5h.8v.2h-.8zM139.9 126.5l.2 .8h-.4zM138.8 126.1h2.5l-.4 .4 .4 .3-.3 1.3-.5-.4v-.4h-.2l-.1-.6-.3-.5-.3 .5-.1 .6h-.2v.4l-.5 .3zM141.3 125.2l.2 .2 .1 .8 .6 1.6 .4-1.6h.1a1.43 1.43 0 0 1-.2 1.4l-.1 .3h-.4l-.5-1.5-.3 .1 .2-.6zM143.1 121.8l.3-.2 .5 .2a.86 .86 0 0 1-.5 1.1 1.19 1.19 0 0 0-.8 1.3l.4 .1a.7 .7 0 0 0 .9-.3l.5-.8 .2-.6 .8-.6v.3a2.78 2.78 0 0 1-2 2.7l.1 .1a2.08 2.08 0 0 0 1.9-1.4l-.1-.3a1.96 1.96 0 0 0 .3-1.7l1.1-1.2-.4 .9 .7-.4-.7 .9 .8-.4-.8 .8 .8-.1-.9 .5 .8-.1-.8 .4h.7l-.8 .3 .3 .2h-.4l.2 .3h-.4l.1 .3h-.3l.1 .2h-.2a2.11 2.11 0 0 1-1.9 1l.1 .2h.4a.74 .74 0 0 1 .7 .7l.5 1.2-.6 .2a1.42 1.42 0 0 0-1.1-1.3l.2 1.7-.1 1.9 .4 .2a1.04 1.04 0 0 0-1.2 .4v-.3l-.5-.1a.85 .85 0 0 1 1.1-.1v-.8a4.3 4.3 0 0 0-.5-3l-.1-.3h-.2a2.11 2.11 0 0 1-.8-2.1l1.5-1.1a.54 .54 0 0 0-.4-.7z"/>
<path d="M139 124.6l-.2 .2a.38 .38 0 0 0 .2 .6l.3-.1-.2 .5h1.9l-.1-.8a.84 .84 0 0 0-.1-1.3 .84 .84 0 0 0-1.3 .4zM139.1 124.6l.7-.4a.57 .57 0 0 1 1-.2 .57 .57 0 0 1-.5 .9l-.1-.1-.1-.3 .6-.3a.56 .56 0 0 0-.8 .2h-.2l-.3 .1 .4 .2a.54 .54 0 0 0 .9 .4v.5h-1.3l.4-.4-.2-.2-.6 .2 .3-.3-.3-.1z"/>
<path d="M136.9 126.5l-.1 .3 .3 1.1a.47 .47 0 0 0-.1 .5 .47 .47 0 0 0 .4 .3h.6a.48 .48 0 0 0 .1-.8l.4-1.1-.2-.3a1.39 1.39 0 0 0-1.4 0zM137.2 128h.8l.1 .2a.53 .53 0 0 1-.9 .3l.1-.1-.2-.1zM137.1 127.7l.8-.1 .2 .2h-.8zM138.1 126.7h.2v.2l-.3 .6h-.2zM137.3 126.5h.6l-.2 1h-.2zM136.9 126.7h.2l.3 .8h-.2z"/>
<path d="M136.6 123.5l.3 .5-.5 .4v1.2a1.59 1.59 0 0 0 1.4 0h.2a.48 .48 0 0 0 .6-.5l-.5-1 .4-.6-.8 .2zM136.8 123.7l.7 .2 .8-.2-.4 .4 .3 .7-.7 .2-.4-.2-.1-.3-.2 .1a.61 .61 0 0 0 .7 .5l.1 .3a.88 .88 0 0 1-1 .1v-1l.6-.5zM137.8 125.2a.3 .3 0 0 1 .6 0 .3 .3 0 0 1-.6 0z"/>
<path d="M118 127.7a1.12 1.12 0 0 1 1.5 1 1.12 1.12 0 0 1-1.5 1.1zM117.5 127.2v3.1h.9a1.54 1.54 0 0 0 1.6-1.5 1.54 1.54 0 0 0-1.5-1.6zM114.5 127.2v3.1h.5v-2.4l1.4 2.4h.7v-3.1h-.5l.1 2.4-1.5-2.4zM112.8 127.6l.4 1.4h-.8zM109.9 127.2v3.1h2.1l.2-.8h1.2l.3 .8h.6l-1.2-3.1h-.6l-1 2.6h-1v-2.6zM107.9 127.4a1.05 1.05 0 0 0 .9 1.7 .44 .44 0 0 1 .2 .6 .44 .44 0 0 1-.6 .2l-.8-.3v.6a1.22 1.22 0 0 0 2-1l-.6-.6a.69 .69 0 0 1-.7-.8 .95 .95 0 0 1 1.1 0l.2-.4-.5-.2h-.6zM104.6 127.2v3.1h.5v-2.4l1.5 2.4h.7v-3.1h-.5v2.4l-1.5-2.4zM102.6 127.2v3.1h1.7v-.5h-1.2v-.9h1.1v-.4h-1.1v-.8h1.2v-.5zM100.4 127.2v3.1h1.8v-.5h-1.2v-.9h1.1v-.4h-1.1v-.8h1.2v-.5zM97.6 127.2v2a1.24 1.24 0 0 0 1.2 1.1 1.24 1.24 0 0 0 1.2-1.1v-2h-.5v1.9a.68 .68 0 0 1-.7 .8 .68 .68 0 0 1-.7-.8v-1.9zM95.2 127.9a.93 .93 0 0 1 1.2-.1 .93 .93 0 0 1 .2 1.2 .91 .91 0 0 1-1.1 .8 .91 .91 0 0 1-.6-1.3zM94.8 127.5a1.62 1.62 0 0 0-.4 1.8 1.62 1.62 0 0 0 1.4 1l.6 .7h.8l-.8-.8a1.68 1.68 0 0 0 .8-1.6 1.68 1.68 0 0 0-1.1-1.4h-.9zM91.5 127.7a.6 .6 0 0 1 .7 0 .6 .6 0 0 1 .2 .6l-.3 .3h-.6zM90.9 127.2v3.1h.6v-1.2h.4l.7 1.2h.7l-.9-1.4a.9 .9 0 0 0 .5-1.1 .9 .9 0 0 0-1.1-.6zM88.5 127.9a.92 .92 0 0 1 1.2-.1 .92 .92 0 0 1 .3 1.2 .9 .9 0 0 1-1.1 .8 .9 .9 0 0 1-.6-1.3zM88.1 127.5a1.61 1.61 0 0 0-.3 1.9 1.61 1.61 0 0 0 1.8 .9 1.65 1.65 0 0 0 1-1.6 1.65 1.65 0 0 0-1.1-1.5h-.9zM85.7 127.2v3.1h.6v-1.3h1.1v-.4h-1.1v-.9h1.2v-.5zM86.7 121.5l-.3 1.6h1.2l.1-.5 1 1.3-1.5 1.3 .1-.5h-1.3l-.3 1.5h1.5a2.66 2.66 0 0 0 2.4-1.4 2.66 2.66 0 0 0-.2-2.8l-.3-.2a4.1 4.1 0 0 0-2.4-.3zM90.7 121.5l-1 4.7h2.8l.2-1h-1.5l.2-.9h1.4l.2-1h-1.4l.1-.7h1.6l.2-1.1zM93.8 121.5l-.9 4.7h2.7l.3-1h-1.6l.8-3.7zM96.9 121.5l-.1 .8 .5 .2-.6 2.8-.6 .2-.2 .7h2.4l.2-.7-.5-.2 .5-2.8 .6-.2 .3 3.9h1.4l2.4-4.7h-1.4l-1.4 3.6-.1-3.6zM103.4 121.5l-1 4.7h2.8l.2-1h-1.5l.2-.9h1.4l.2-1h-1.4l.2-.7h1.5l.2-1.1zM107.6 122.5a.54 .54 0 0 1 .6 .6 .54 .54 0 0 1-.6 .5h-.2zM106.6 121.5l-1 4.7h1.2l.4-1.7h.2l.6 1.7h3.4l.1-.7-.5-.2 .6-2.8 .6-.2 .2-.8h-2.4l-.2 .8 .5 .2-.5 2.8-.7 .3-.5-1.3a1.42 1.42 0 0 0 .8-1.7 1.42 1.42 0 0 0-1.6-1.1zM112.7 121.5l-1 4.7h1.1l.6-3.3 1 3.3h1.4l1-4.7h-1.1l-.6 3.2-1-3.2zM117.3 122.3a2.95 2.95 0 0 0-.2 3.5 3.3 3.3 0 0 0 2.9 .2l.5-2.5h-1.9l-.2 1h.7l-.2 .7a.83 .83 0 0 1-.9-.2 .83 .83 0 0 1-.1-1 1.5 1.5 0 0 1 .8-1.3 1.5 1.5 0 0 1 1.6 .1l.5-1a2.94 2.94 0 0 0-3.5 .5z"/>
</g>
<path d="M126 118.4v13.6" fill="none" stroke="#256ab2" stroke-width=".4"/>
<path d="M21.3 46.4v90.2" fill="none" stroke="#373435" stroke-width=".21"/>
<g fill="#373435">
<path d="M20.9 135.5h.8l-.4 1.1z"/>
<path d="M21.3 46.4l.4 1.2h-.8z"/>
</g>
<path d="M30.5 89.9v8.7" fill="none" stroke="#373435" stroke-width=".21"/>
<g fill="#373435">
<path d="M30.5 89.9l.4 1.2h-.8z"/>
<path d="M30.1 97.4h.8l-.4 1.2z"/>
</g>
<path d="M28.6 98.6h4M30.5 98.6v17.5M28.6 103.5h4" fill="none" stroke="#373435" stroke-width=".21"/>
<g fill="#373435">
<path d="M30.5 103.5l.4 1.2h-.8z"/>
<path d="M30.1 114.9h.8l-.4 1.2z"/>
</g>
<path d="M17.7 136.6h14.6M30.5 131.7v4.9" fill="none" stroke="#373435" stroke-width=".21"/>
<g fill="#373435">
<path d="M30.5 131.7l.4 1.2h-.8z"/>
<path d="M30.1 135.5h.8l-.4 1.1z"/>
</g>
<path d="M17.9 46.4h14.6M30.5 116.1v15.6M28.5 131.7h4" fill="none" stroke="#373435" stroke-width=".21"/>
<g fill="#373435">
<path d="M30.5 116.1l.4 1.2h-.8z"/>
<path d="M30.1 130.5h.8l-.4 1.2z"/>
</g>
<path d="M39.1 40h147.7M39.1 37.3v5.3M28.6 116.1h4" fill="none" stroke="#373435" stroke-width=".21"/>
<g fill="#373435">
<path d="M185.6 39.6l1.2 .4-1.2 .3z"/>
<path d="M39.1 40l1.1-.4v.7z"/>
</g>
<path d="M39.1 145.7h8.2" fill="none" stroke="#373435" stroke-width=".21"/>
<g fill="#373435">
<path d="M46.1 145.4l1.2 .3-1.2 .4z"/>
<path d="M39.1 145.7l1.1-.3v.7z"/>
</g>
<path d="M47.3 143.8v4.7M85.7 145.7h92.8" fill="none" stroke="#373435" stroke-width=".21"/>
<g fill="#373435">
<path d="M177.4 145.4l1.1 .3-1.1 .4z"/>
<path d="M85.7 145.7l1.2-.3v.7z"/>
</g>
<path d="M85.7 143.8v4.7M178.5 145.7h8.2" fill="none" stroke="#373435" stroke-width=".21"/>
<g fill="#373435">
<path d="M185.6 145.4l1.1 .3-1.1 .4z"/>
<path d="M178.5 145.7l1.2-.3v.7z"/>
</g>
<path d="M194.6 41.1h-2.8l-7.5 6.3M178.5 143.8v4.7" fill="none" stroke="#373435" stroke-width=".21"/>
<path d="M185 46.4l.5 .6-1.2 .4z" fill="#373435"/>
<path d="M186.8 37.3v5.3M28.6 89.9h4M30.5 83.5v6.4M39.1 143.8v4.7M186.7 143.8v4.7" fill="none" stroke="#373435" stroke-width=".21"/>
<g fill="#373435">
<path d="M30.1 88.7h.8l-.4 1.2z"/>
<path d="M30.5 83.5l.4 1.1h-.8z"/>
</g>
<path d="M28.6 78.8h4M30.5 72.4v11.1M28.5 83.5h4" fill="none" stroke="#373435" stroke-width=".21"/>
<g fill="#373435">
<path d="M30.1 77.6h.8l-.4 1.2z"/>
<path d="M30.5 72.4l.4 1.2h-.8z"/>
</g>
<path d="M28.5 72.4h4M28.6 67.7h4M30.5 61.3v11.1" fill="none" stroke="#373435" stroke-width=".21"/>
<g fill="#373435">
<path d="M30.1 66.5h.8l-.4 1.2z"/>
<path d="M30.5 61.3l.4 1.2h-.8z"/>
</g>
<path d="M28.5 61.3h4M103.8 267.7h59.8" fill="none" stroke="#373435" stroke-width=".21"/>
<path d="M74.6 98.1h64.3v5.3h-64.3z" fill="none" stroke="#373435" stroke-width=".21" stroke-dasharray="1.8 .9" stroke-linecap="butt"/>
<g font-size="9.1" fill="#373435">
<text x="46.7" y="67.7">[Insert project name – 3 lines]</text>
<text x="46.7" y="78.8">[Insert project name – 3 lines]</text>
<text x="46.7" y="89.8">[Insert project name – 3 lines]</text>
</g>
<text font-size="6.8" fill="#373435" x="46.9" y="103.4">Contact:</text>
<text font-size="6.3" fill="#373435" x="125.3" y="250.2">PROJECT SIGN</text>
<text font-size="6" fill="#373435" x="174" y="273">TC9900_2</text>
<text font-size="5.3" fill="#373435" x="128.8" y="258.4">STATE FUNDED</text>
<g font-size="4.2" fill="#373435">
<text x="111.7" y="38.8">a</text>
<text x="196.3" y="42">r</text>
<text x="25.1" y="66">o*</text>
<text x="27.1" y="70.9">n</text>
<text x="25.1" y="77.1">o*</text>
<text x="27.1" y="82">n</text>
<text x="25.1" y="88.2">o*</text>
<text x="18.1" y="93">b</text>
<text x="27" y="95.7">h</text>
<text x="140.7" y="99.6">#</text>
<text x="23.3" y="102.1">g**</text>
<text x="27.7" y="111.1">f</text>
<text x="27.3" y="124.5">e</text>
<text x="27.6" y="135.3">c</text>
<text x="42" y="143.9">k</text>
<text x="130.4" y="143.9">m</text>
<text x="181.5" y="143.9">k</text>
<text x="103.8" y="267.2">ISSUED AS OFFICIAL TRAFFIC SIGN</text>
<text x="174.7" y="285.6">O</text>
</g>
<g font-size="3.9" fill="#373435">
<text x="16.9" y="212.7">Colour Legend</text>
<text x="26.7" y="219.5">Class 400 retroreflective white</text>
<text x="26.7" y="227.6">Black</text>
<text x="26.8" y="236.2">C:93 M:64 Y:0 K:0</text>
</g>
<g font-size="3.8" fill="#373435">
<text x="59.6" y="168">a</text>
<text x="71" y="168">b</text>
<text x="80.5" y="168">c</text>
<text x="99" y="168">f</text>
<text x="107.9" y="168">g</text>
<text x="49.8" y="172.7">A</text>
<text x="56.4" y="172.8">1800</text>
<text x="67.9" y="172.8">1100</text>
<text x="79.4" y="172.8">60</text>
<text x="96.4" y="172.8">154</text>
<text x="106.9" y="172.8">60</text>
<text x="114.1" y="172.9">106</text>
<text x="116.2" y="168.1">h</text>
<text x="123.4" y="172.9">100</text>
<text x="125.6" y="168.1">k</text>
<text x="135.3" y="168.1">m</text>
<text x="144.7" y="172.9">57</text>
<text x="145.7" y="168.1">n</text>
<text x="152.8" y="172.9">78</text>
<text x="153.9" y="168.2">o</text>
<text x="160.3" y="172.9">125</text>
<text x="162.8" y="168.1">r</text>
<text x="49.8" y="177.6">B</text>
<text x="56.4" y="177.7">3000</text>
<text x="67.9" y="177.7">1800</text>
<text x="78.3" y="177.7">100</text>
<text x="96.4" y="177.7">255</text>
<text x="105.8" y="177.7">100</text>
<text x="114.1" y="177.7">176</text>
<text x="123.4" y="177.7">160</text>
<text x="144.7" y="177.7">95</text>
<text x="151.8" y="177.7">130</text>
<text x="160.3" y="177.7">200</text>
<text x="49.7" y="182.4">C</text>
<text x="56.4" y="182.5">4000</text>
<text x="67.9" y="182.5">2400</text>
<text x="78.3" y="182.5">135</text>
<text x="96.4" y="182.5">342</text>
<text x="105.8" y="182.5">133</text>
<text x="114.1" y="182.5">235</text>
<text x="123.4" y="182.5">220</text>
<text x="143.6" y="182.5">126</text>
<text x="151.8" y="182.5">173</text>
<text x="160.3" y="182.5">250</text>
</g>
<g font-size="3.8" fill="#282829">
<text x="89.5" y="168">e</text>
<text x="87.4" y="172.8">190</text>
<text x="132.9" y="172.9">1131</text>
<text x="87.4" y="177.7">315</text>
<text x="132.7" y="177.7">1877</text>
<text x="87.4" y="182.5">422</text>
<text x="132.9" y="182.5">2511</text>
</g>
<g font-size="3.5" fill="#373435">
<text x="85.7" y="194">Notes:</text>
<text x="85.7" y="197.9">1. Size A should only be used where location does not suit a B size sign</text>
<text x="90.7" y="201.8">due to space constraints. Size C should be used on roads with a</text>
<text x="85.7" y="209.6">2. * Font to be Noto Sans Display Bold.</text>
<text x="90.7" y="205.7">posted speed limit of 100km/h or above and space is available.</text>
<text x="85.7" y="213.5">3. ** Font to be Noto Sans Display Regular.</text>
<text x="85.7" y="221.4">5. # Insert appropriate telephone number or web address (to be decided</text>
<text x="85.7" y="217.5">4. Insert appropriate three lines of project identification.</text>
<text x="90.7" y="225.3">by the project team).</text>
<text x="85.7" y="233.1">7. For details of Queensland Government Coat of Arms and Wordmark</text>
<text x="85.7" y="229.2">6. For two and four line project titles see pages 1 and 3 respectively.</text>
<text x="90.7" y="237">lockup please contact comms@tmr.qld.gov.au.</text>
<text x="21.6" y="267.8">Department of Transport and Main Roads</text>
<text x="18.2" y="271.8">Infrastructure Management &amp; Delivery Division</text>
<text x="16.7" y="280.6">Designed</text>
<text x="42.7" y="280.6">Checked</text>
<text x="69.7" y="280.6">Scale</text>
<text x="99.2" y="281.5">A/PRINCIPAL ENGINEER</text>
<text x="154.3" y="276.2">26/09/25</text>
<text x="157.4" y="281.2">Date</text>
<text x="178.4" y="278.9">Page 2 of 3</text>
<text x="17" y="284.8">TV 06/15</text>
<text x="42.8" y="284.8">JS 09/25</text>
<text x="69.7" y="285.2">Not to Scale</text>
<text x="99.2" y="285">(Traffic Engineering Practice)</text>
</g>
</svg>
